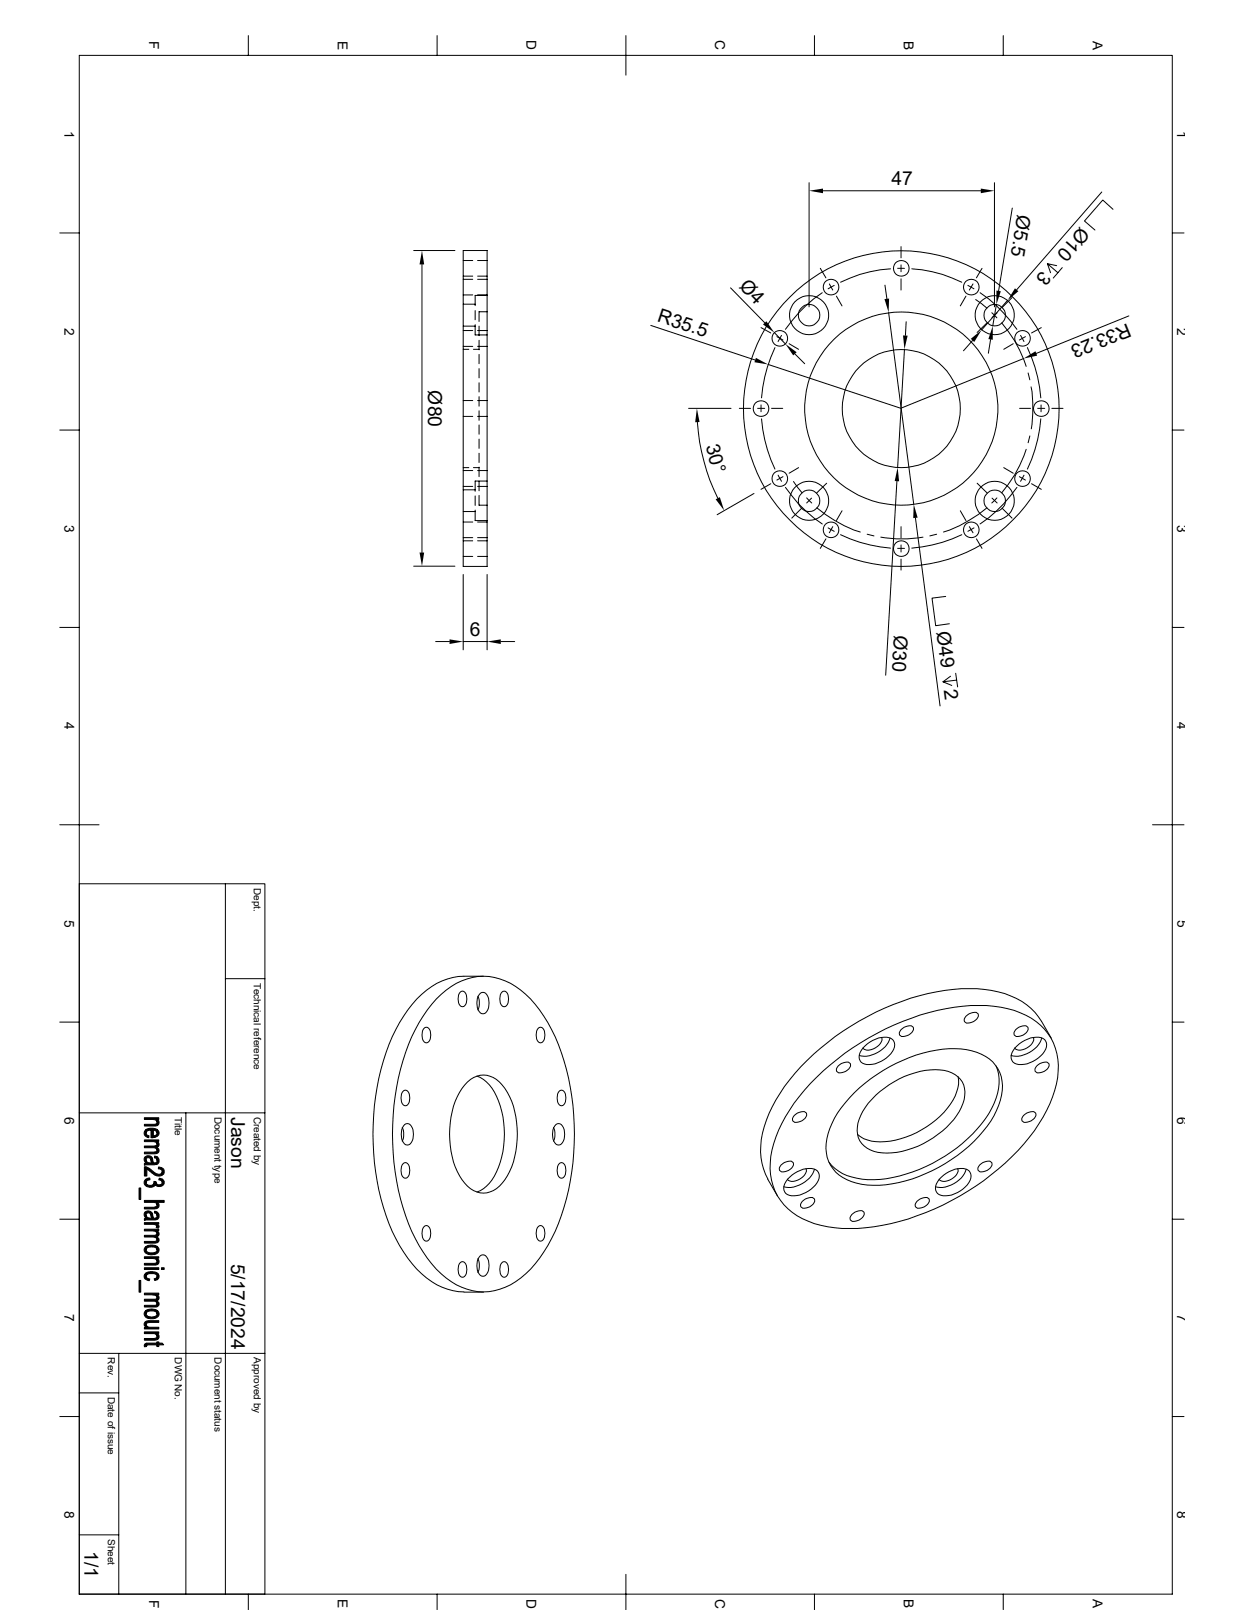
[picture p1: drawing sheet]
<svg xmlns="http://www.w3.org/2000/svg" width="216mm" height="279mm" viewBox="0 0 216 279" stroke-linecap="round" stroke-linejoin="round" font-family="sans-serif">
<g fill="none" stroke="#000" stroke-width=".17">
<path d="M13.8 9.6h189.7v267h-189.7zM43.1 6.2v3.4M75.9 6.2v3.4M108.6 6.2v6.8M141.4 6.2v3.4M174.1 6.2v3.4M140.4 31.7v21.6M142.8 33.1h27.4M172.6 31.7v21.6M175.7 36.1l-2.4 14.4M191.2 33.3l-14.8 17M193.2 36.3l-1.8-1.6-3.2 3.7 1.8 1.5"/>
<path d="M10.4 40.4h3.4M71.8 43.5h7.2M73.2 45.9v50M80.4 43.5h4.1v54.8h-4.1zM80.4 45.2h1.6M80.4 47.9h1.6M80.4 52.8h2.1M80.4 56.6h2.1M80.4 48.5h1.6M80.4 51.2h1.6M80.4 57.4h1.6M82.5 56.3v1.8h2"/>
<path d="M82.5 53.9v1.6M82.9 45.2h1.6M82.9 47.9h1.6M82.9 48.5h1.6M82.9 51.2h1.6M82.9 57.4h1.6M83.1 59.1v1.6M83.1 56.6v1.7M84.5 54.1h-1.4v1.7M84.5 51.3h-2v1.7M112.9 56.5l18.2 6M126.8 50l5.9 6"/>
<path d="M132.1 56.9l1.7 .9M134.4 57.7l1.9 2M134.8 58.4l1.1 .6M135.6 58.2l-.6 1.1M136.9 59.6l1.7 1M142.4 46.6l.9 1.6M142.7 50.8a24.1 24.1 0 0 0-6.4 6.3M143.9 49.3l.6 1M144.8 49.5l-1.1 .6M145.2 51.4l.9 1.7M153.6 49.5l.3 2.4M154.2 54.2l4.4 33.3"/>
<path d="M154.6 46.7a22.7 22.7 0 0 0-8.7 2.3M155.8 46.6h1.2M156.4 42.8v1.9M156.4 46v1.2M156.4 48.4v1.9M157.3 55.8l-.2 2.4M158.2 46.7a22.7 22.7 0 0 1 8.7 2.3M167.6 51.4l-.9 1.7M168 49.5l1 .6M168.8 59.1l-1.6 1.8M168.9 49.3l-.7 1M169.3 52l2 1.5"/>
<path d="M170.1 50.8a24.1 24.1 0 0 1 6.4 6.3M170.4 46.6l-.9 1.6M171.3 56l-1.7 1.7M171.9 58.9l-.4 2.4M172.1 54.3l.9 .9M172.9 52.8l-.6 3.8M173.1 54.3l-.9 .8M173.9 56a21.7 21.7 0 0 1 4.2 7.6M174.9 52.1l-4.6 5.2M175.6 51.6l-1.7 1.8M175.9 59.6l-1.7 1M177.1 58.2l.6 1.1"/>
<path d="M178 58.4l-1.1 .6M180.7 56.9l-1.7 .9M181.8 45.8l.5 1.5M183.4 46.1l-1.6-.3 1.8 1.5M184.4 46.4l-1.6 1.9M195.9 54.8l-16.1 6.5M203.5 40.4h2M10.4 74.6h3.4M80.4 60.1h1.6M80.4 60.6h1M80.4 69.5h1.6M80.4 72.3h1.6"/>
<path d="M82.2 60.6h.9M82.9 60.1h1.6M82.9 69.5h1.6M82.9 72.3h1.6M83.1 78.7v1.6M83.1 76.2v1.6M83.1 73.7v1.7M83.1 71.3v1.6M83.1 68.8v1.7M83.1 66.4v1.6M83.1 64v1.6M83.1 61.5v1.6"/>
<path d="M119.5 70.9h7.4M121 73.3a35.9 35.9 0 0 0 3.6 13.2M128.3 70.9h2M131.5 70.9h1.2M132.1 70.3v1.2M132.2 72.7a24.9 24.9 0 0 0 2.3 8.7M133.3 63.2l23.1 7.7M133.9 70.9h1.9M134.5 60.3a25 25 0 0 0-2.3 8.7M138 61.4l1.7 1.7M157 60.6l-1.2 20.5M177 70.9h1.9"/>
<path d="M177.6 62.2l-21.1 8.6M178.1 78a21.9 21.9 0 0 1-4.2 7.5M178.3 60.3a25 25 0 0 1 2.3 8.7M178.4 64.7l.3 1.2M178.7 75.6l-.3 1.2M178.9 67.1a22.2 22.2 0 0 1 .1 7.3M180.1 70.9h1.2M180.6 72.7a24.9 24.9 0 0 1-2.3 8.7M180.7 70.3v1.2M182.5 70.9h2M203.5 74.6h2M71.8 98.3h7.2"/>
<path d="M80.4 99.7v13.1M80.4 85h2.1M80.4 88.8h2.1M80.4 81.7h1.6M80.4 84.4h1.6M80.4 90.6h1.6M80.4 93.3h1.6M80.4 93.9h1.6M80.4 96.6h1.6M80.4 81.2h1M82.2 81.2h.9M82.5 88.5v1.8h2"/>
<path d="M82.5 86.1v1.6M82.9 81.7h1.6M82.9 84.4h1.6M82.9 90.6h1.6M82.9 93.3h1.6M82.9 93.9h1.6M82.9 96.6h1.6M83.1 86v1.7h1.4M83.1 83.5v1.7M83.1 81.1v1.6M84.5 99.7v13.1M84.5 83.5h-2v1.8"/>
<path d="M130.9 85.6l-6.4 3.7M133.8 83.9l-1.7 1M135 82.5l.6 1M135.9 82.7l-1.1 .6M136.3 84.6a22.8 22.8 0 0 0 6.4 6.3M137.7 83.6l1.5 1.9M138.6 81.2l-1.7 .9M139.1 88.2l-1.7 1.7M140 86.4l.9 .9M140.8 86.4l-.8 .9M141.8 88.1a22.7 22.7 0 0 0 7.5 4.2M143.3 93.5l-.9 1.7"/>
<path d="M143.5 83.9l-1.8 1.7M143.7 91.6l1.1 .6M144.5 91.4l-.6 1.1M145.9 92.8a24.3 24.3 0 0 0 8.7 2.3M146.1 88.6l-.9 1.7M150.5 92.7l1.2 .3M152.9 93.2a21.3 21.3 0 0 0 7.3 0M155.7 83.5l-2 33.7M155.8 95.2h1.2M156.4 91.4v1.9M156.4 94.6v1.2M156.4 97v1.9"/>
<path d="M158.9 89.9l4.3 32.6M162.6 92.7l-1.2 .3M166.7 88.6l.9 1.7M166.9 92.8a24.3 24.3 0 0 1-8.7 2.3M168.2 91.4l.7 1.1M169 91.6l-1 .6M169.5 93.5l.9 1.7M169.6 83.9l1.7 1.7M171.3 88.1a23.9 23.9 0 0 1-7.6 4.2M172.2 86.4l.9 .9M173 86.4l-.9 .9M173.9 88.2l1.7 1.7"/>
<path d="M174.2 81.2l1.7 .9M176.5 84.6a24.5 24.5 0 0 1-6.4 6.3M176.9 82.7l1.1 .6M177.7 82.5l-.6 1M179 83.9l1.7 1M10.4 108.9h3.4M75.6 111.3h2.4M80.4 111.3h4.1M86.9 111.3h2.4M163.7 118.3l1.5 .7M164.1 103.5l-2.3 .3 .6 4.8 2.4-.4M165 117.3l-1.3 1 2.3-.3"/>
<path d="M165.9 116.8l.3 2.4M203.5 108.9h2M10.4 143.1h6.8M13.8 153.4h32.2v123.2M39.1 153.4v123.2M200 143.1h5.5M10.4 177.4h3.4M39.1 169.8h6.9M73.6 178.4a.64 .64 0 0 1 .7-.1 .64 .64 0 0 1 .4 .6 1.51 1.51 0 0 1-.7 2.1 1.51 1.51 0 0 1-.7-2.1zM75.7 173.4a11.2 11.2 0 0 1 9.2-3.9 13 13 0 0 1 8.7 5.8 35.1 35.1 0 0 1 6 18.2 42 42 0 0 1-3.9 21.5 18.8 18.8 0 0 1-7.1 8 9.8 9.8 0 0 1-11.2-1.2 24.3 24.3 0 0 1-7.5-12.2 45 45 0 0 1 1.6-29.7 25.9 25.9 0 0 1 4.2-6.5zM79.9 172.2a.64 .64 0 0 1 .7-.1 .64 .64 0 0 1 .3 .6 1.51 1.51 0 0 1-.6 2 1.51 1.51 0 0 1-.7-2zM82.9 172.9a2.89 2.89 0 0 1 0 2.4"/>
<path d="M83.4 172.4a.83 .83 0 0 1 1.3 .5 2.65 2.65 0 0 1-.6 3 1.04 1.04 0 0 1-1.3-1v-1.2a1.89 1.89 0 0 1 .6-1.3zM83.9 169.4a14.2 14.2 0 0 0-7.1 .8 16.2 16.2 0 0 0-7.5 7.3 40.6 40.6 0 0 0-4.4 22.6 36.5 36.5 0 0 0 5.2 17.2 13.8 13.8 0 0 0 9.4 6.9h1M87.1 172.2a.64 .64 0 0 1 .7-.1 .64 .64 0 0 1 .4 .6 1.51 1.51 0 0 1-.7 2 1.51 1.51 0 0 1-.7-2zM93.4 178.4a.64 .64 0 0 1 .7-.1 .64 .64 0 0 1 .4 .6 1.51 1.51 0 0 1-.7 2.1 1.51 1.51 0 0 1-.7-2.1zM156.4 178.7l.5-.4 .7-.2a.66 .66 0 0 1 .9 .2 .66 .66 0 0 1-.3 .9l-.5 .4-.6 .2a.66 .66 0 0 1-1-.2 .66 .66 0 0 1 .3-.9zM167.6 176.4l.6-.5 .6-.2a.66 .66 0 0 1 1 .2 .66 .66 0 0 1-.3 1l-.5 .4-.7 .2a.66 .66 0 0 1-.9-.2 .66 .66 0 0 1 .2-.9zM176.3 178.7l.5-.4 .7-.2a.66 .66 0 0 1 .9 .2 .66 .66 0 0 1-.3 .9l-.5 .4-.6 .2a.66 .66 0 0 1-1-.2 .66 .66 0 0 1 .3-.9zM203.5 177.4h2M13.8 193.1h32.2M32.3 193.1v83.5M69.8 195.7a2.89 2.89 0 0 1 0 2.3M70 189.4a.64 .64 0 0 1 .7-.1 .64 .64 0 0 1 .3 .6 1.51 1.51 0 0 1-.6 2 1.51 1.51 0 0 1-.7-2z"/>
<path d="M70.2 195.2a.83 .83 0 0 1 1.3 .5 2.65 2.65 0 0 1-.5 3 1.04 1.04 0 0 1-1.3-1v-1.3a1.89 1.89 0 0 1 .5-1.2zM81.1 187.8a3.9 3.9 0 0 1 6.1 .5 14.7 14.7 0 0 1 2.3 11.5 9.6 9.6 0 0 1-3.9 6.8 4.2 4.2 0 0 1-5.4-1.9 15.5 15.5 0 0 1-1.7-11.8 10.5 10.5 0 0 1 2.6-5.1zM82.8 186.7a6.8 6.8 0 0 1 3.7 4.4 16.1 16.1 0 0 1-1.1 13.7 5.8 5.8 0 0 1-2.6 2.1M96.1 195.7a2.89 2.89 0 0 1 0 2.3M96.5 195.2a.83 .83 0 0 1 1.3 .5 2.65 2.65 0 0 1-.6 3 1.04 1.04 0 0 1-1.2-1l-.1-1.3a1.89 1.89 0 0 1 .6-1.2zM97.1 189.4a.64 .64 0 0 1 .7-.1 .64 .64 0 0 1 .3 .6 1.51 1.51 0 0 1-.6 2 1.51 1.51 0 0 1-.7-2zM137.8 193.6l.6-.4 .6-.2a.66 .66 0 0 1 1 .2 .66 .66 0 0 1-.3 .9l-.6 .4-.6 .2a.66 .66 0 0 1-.9-.2 .66 .66 0 0 1 .2-.9zM140.6 188a43.8 43.8 0 0 1 27.9-13.5 17.5 17.5 0 0 1 11.3 2.8 10.2 10.2 0 0 1 3.5 10.8 26.4 26.4 0 0 1-7.7 12.6 43.7 43.7 0 0 1-26.8 12.5 17.5 17.5 0 0 1-11.3-2.8 10.2 10.2 0 0 1-3.5-10.8 25.9 25.9 0 0 1 6.6-11.6zM145.5 185l.5-.4 .6-.2a.66 .66 0 0 1 1 .2 .66 .66 0 0 1-.3 .9l-.5 .4-.7 .2a.66 .66 0 0 1-.9-.2 .66 .66 0 0 1 .3-.9zM148.3 189.6a27 27 0 0 1 16.4-7.6 10.4 10.4 0 0 1 7.6 2.3 6.9 6.9 0 0 1 1 7.6 21 21 0 0 1-8.2 9.3 23.8 23.8 0 0 1-14.6 4.5 8.2 8.2 0 0 1-5.9-2.9 6.9 6.9 0 0 1-.6-7 16.6 16.6 0 0 1 4.3-6.2zM150.1 181.5a4.4 4.4 0 0 1 4.5-1.3 1.46 1.46 0 0 1 .3 2.3 5 5 0 0 1-4.8 2.2 1.42 1.42 0 0 1-.6-2.4zM152 190.1a15.4 15.4 0 0 1 11.1-4.4 4.1 4.1 0 0 1 4.3 4.4 10.5 10.5 0 0 1-4.7 6.8 14.5 14.5 0 0 1-10.3 3.1 4 4 0 0 1-3.3-5.7 11.2 11.2 0 0 1 2.9-4.2z"/>
<path d="M153 180a1.6 1.6 0 0 1-1.1 1.9l-.3 .1a1.38 1.38 0 0 1-1.8-.1M154.5 180.1a4.8 4.8 0 0 1-5.4 3.1M166.3 186.9a7.1 7.1 0 0 1-1.9 5.4 15.7 15.7 0 0 1-12.4 5.8 5.7 5.7 0 0 1-3.2-1.2M172.9 185a8.4 8.4 0 0 1-.8 7.3 25.8 25.8 0 0 1-16 11.8 14.3 14.3 0 0 1-9.9-.4 7.3 7.3 0 0 1-2.3-2M176.5 181.5a4.4 4.4 0 0 1 4.5-1.3 1.46 1.46 0 0 1 .3 2.3 5 5 0 0 1-4.9 2.2 1.42 1.42 0 0 1-.5-2.4zM177.6 193.6l.6-.4 .6-.2a.66 .66 0 0 1 1 .2 .66 .66 0 0 1-.3 .9l-.6 .4-.6 .2a.66 .66 0 0 1-.9-.2 .66 .66 0 0 1 .2-.9zM179.3 180a1.6 1.6 0 0 1-1.1 1.9l-.3 .1a1.38 1.38 0 0 1-1.8-.1M179.9 185l.6-.4 .6-.2a.66 .66 0 0 1 .9 .2 .66 .66 0 0 1-.2 .9l-.6 .4-.6 .2a.66 .66 0 0 1-.9-.2 .66 .66 0 0 1 .2-.9zM180.8 180.1a4.8 4.8 0 0 1-5.3 3.1M182.5 180.2a15.6 15.6 0 0 0-4.3-5.8 17.5 17.5 0 0 0-11.4-2.8 43.7 43.7 0 0 0-28.8 14.7 23.9 23.9 0 0 0-5.9 11.4 10.9 10.9 0 0 0 1.2 6.9M10.4 211.6h3.4M70 201.9a.64 .64 0 0 1 .7-.1 .64 .64 0 0 1 .3 .6 1.51 1.51 0 0 1-.6 2.1 1.51 1.51 0 0 1-.7-2.1z"/>
<path d="M73.6 212.9a.64 .64 0 0 1 .7-.1 .64 .64 0 0 1 .4 .6 1.51 1.51 0 0 1-.7 2 1.51 1.51 0 0 1-.7-2zM79.9 219.1a.64 .64 0 0 1 .7-.1 .64 .64 0 0 1 .3 .6 1.51 1.51 0 0 1-.6 2.1 1.51 1.51 0 0 1-.7-2.1zM82.9 218.4a2.89 2.89 0 0 1 0 2.4M83.4 217.9a.83 .83 0 0 1 1.3 .6 2.65 2.65 0 0 1-.6 2.9 1.04 1.04 0 0 1-1.3-1v-1.2a1.89 1.89 0 0 1 .6-1.3zM87.1 219.1a.64 .64 0 0 1 .7-.1 .64 .64 0 0 1 .4 .6 1.51 1.51 0 0 1-.7 2.1 1.51 1.51 0 0 1-.7-2.1zM93.4 212.9a.64 .64 0 0 1 .7-.1 .64 .64 0 0 1 .4 .6 1.51 1.51 0 0 1-.7 2 1.51 1.51 0 0 1-.7-2zM97.1 201.9a.64 .64 0 0 1 .7-.1 .64 .64 0 0 1 .3 .6 1.51 1.51 0 0 1-.6 2.1 1.51 1.51 0 0 1-.7-2.1zM133.2 204.6l1.7 2.9M135.6 202.2l.5-.4 .6-.3a.66 .66 0 0 1 1 .3 .66 .66 0 0 1-.3 .9l-.5 .4-.7 .2a.66 .66 0 0 1-.9-.2 .66 .66 0 0 1 .3-.9zM137 204.3a4.4 4.4 0 0 1 4.6-1.3 1.46 1.46 0 0 1 .2 2.2 5 5 0 0 1-4.8 2.2 1.42 1.42 0 0 1-.6-2.3zM139.2 208.5l.6-.4 .6-.2a.66 .66 0 0 1 1 .2 .66 .66 0 0 1-.3 .9l-.6 .4-.6 .2a.66 .66 0 0 1-.9-.2 .66 .66 0 0 1 .2-.9zM139.9 202.8a1.6 1.6 0 0 1-1.1 1.8l-.4 .2a1.38 1.38 0 0 1-1.7-.2"/>
<path d="M141.4 202.9a4.8 4.8 0 0 1-5.4 3.1M147.8 210.8l.6-.4 .6-.3a.66 .66 0 0 1 .9 .3 .66 .66 0 0 1-.2 .9l-.6 .4-.6 .2a.66 .66 0 0 1-.9-.2 .66 .66 0 0 1 .2-.9zM159.1 208.5l.6-.4 .6-.2a.66 .66 0 0 1 1 .2 .66 .66 0 0 1-.3 .9l-.6 .4-.6 .2a.66 .66 0 0 1-.9-.2 .66 .66 0 0 1 .2-.9zM163.4 204.3a4.4 4.4 0 0 1 4.5-1.3 1.46 1.46 0 0 1 .2 2.2 5 5 0 0 1-4.8 2.2 1.42 1.42 0 0 1-.6-2.3zM166.2 202.8a1.6 1.6 0 0 1-1.1 1.8l-.3 .2a1.38 1.38 0 0 1-1.8-.2M167.7 202.9a4.8 4.8 0 0 1-5.4 3.1M170 202.2l.6-.4 .6-.3a.66 .66 0 0 1 .9 .3 .66 .66 0 0 1-.2 .9l-.6 .4-.6 .2a.66 .66 0 0 1-.9-.2 .66 .66 0 0 1 .2-.9zM203.5 211.6h2M13.8 234.9h32.2M20.6 234.9v41.7M80.5 224.2h3.4M10.4 245.8h3.4"/>
<path d="M13.8 241.7h6.8M203.5 245.8h2M13.8 266.4h6.8M43.1 276.6v2.8M75.9 276.6v2.8M108.6 273.2v6.2M141.4 276.6v2.8M174.1 276.6v2.8"/>
<circle cx="135.3" cy="58.7" r="1.36"/>
<circle cx="140.4" cy="54.7" r="3.4"/>
<circle cx="140.4" cy="54.7" r="1.86"/>
<circle cx="144.2" cy="49.8" r="1.36"/>
<circle cx="156.4" cy="46.6" r="1.36"/>
<circle cx="168.6" cy="49.8" r="1.36"/>
<circle cx="172.6" cy="54.7" r="3.4"/>
<circle cx="172.7" cy="54.7" r="1.86"/>
<circle cx="177.5" cy="58.7" r="1.36"/>
<circle cx="132.1" cy="70.9" r="1.36"/>
<circle cx="156.4" cy="70.9" r="27.4"/>
<circle cx="156.4" cy="70.9" r="10.2"/>
<circle cx="156.4" cy="70.9" r="16.8"/>
<circle cx="180.7" cy="70.9" r="1.36"/>
<circle cx="135.3" cy="83.1" r="1.36"/>
<circle cx="140.4" cy="86.9" r="3.4"/>
<circle cx="140.4" cy="86.9" r="1.86"/>
<circle cx="144.2" cy="91.9" r="1.36"/>
<circle cx="156.4" cy="95.2" r="1.36"/>
<circle cx="168.6" cy="91.9" r="1.36"/>
<circle cx="172.6" cy="86.9" r="3.4"/>
<circle cx="172.7" cy="86.9" r="1.86"/>
<circle cx="177.5" cy="83.1" r="1.36"/>
</g>
<g fill="#000" stroke="#000" stroke-width=".17">
<path d="M25.2 196.1l.2-.1v.7l.1 .3 .4 .1-.1 .3a.78 .78 0 0 1-.7-.4 .78 .78 0 0 1 .1-.9z" fill-rule="evenodd"/>
<path d="M25.4 196a2.38 2.38 0 0 1 1.9 0v.6l-.2-.3-.6-.2v1.3h-.3v-1.3l-.6 .2-.2 .3z" fill-rule="evenodd"/>
<path d="M25.1 198.9h1.7l.4-.1 .1 .8-.2-.3-.3-.1h-1.7z" fill-rule="evenodd"/>
<path d="M27.2 194.3l.1 .4z" fill-rule="evenodd"/>
<path d="M27.2 198.1l.1 .4z" fill-rule="evenodd"/>
<path d="M25.1 194h2.5v.3h-.4v.3l-.6-.3h-1.5z" fill-rule="evenodd"/>
<path d="M25.1 197.8h2.5v.3h-.4v.3l-.5-.3h-1.6z" fill-rule="evenodd"/>
<path d="M25.1 195.1h1.7a.38 .38 0 0 0 .5-.4v-.4a.61 .61 0 0 1 .2 .8 .61 .61 0 0 1-.7 .3h-1.7z" fill-rule="evenodd"/>
<path d="M26.5 196.1v1h.3l.3-.1 .2-.3v-.7a.78 .78 0 0 1 .2 1 .78 .78 0 0 1-.9 .4h-.1z" fill-rule="evenodd"/>
<path d="M27.3 198.1a.53 .53 0 0 1 .3 .6 .53 .53 0 0 1-.4 .4z" fill-rule="evenodd"/>
<path d="M25.1 199.9h1.9l.2-.2 .1-.5a.56 .56 0 0 1 .3 .7 .56 .56 0 0 1-.7 .3h-1.8z" fill-rule="evenodd"/>
<path d="M24.1 206.2h.3v2h-.3z" fill-rule="evenodd"/>
<path d="M25.4 201.3v.5z" fill-rule="evenodd"/>
<path d="M25.4 210.8v.6z" fill-rule="evenodd"/>
<path d="M25.4 204.6l.6-.2v.3l-.4 .2-.2 .3z" fill-rule="evenodd"/>
<path d="M25.2 200.7a.89 .89 0 0 1 1.1 .1v1v-.1a.73 .73 0 0 0-.6-.8l-.3 .2-.1 .7a.71 .71 0 0 1-.1-1.1z" fill-rule="evenodd"/>
<path d="M25.2 210.3a.83 .83 0 0 1 1.1 .1v1v-.1a.73 .73 0 0 0-.6-.8l-.3 .2-.1 .7a.73 .73 0 0 1-.1-1.1z" fill-rule="evenodd"/>
<path d="M25.2 204.8l.2-.2v.6a.73 .73 0 0 0 .7 .5 .73 .73 0 0 0 .7-.5v.6a1.02 1.02 0 0 1-1.2 .2 1.02 1.02 0 0 1-.5-1.1z" fill-rule="evenodd"/>
<path d="M26.7 205l.4 .1-.1 .6-.1-.1-.1 .2z" fill-rule="evenodd"/>
<path d="M26.8 200.6l.5 .1v.7l-.1-.3-.4-.2z" fill-rule="evenodd"/>
<path d="M26.8 210.2l.5 .2v.5l-.1-.2-.4-.2z" fill-rule="evenodd"/>
<path d="M25.1 214.4h1.8l.3-.2 .1 .9-.2-.3-.2-.1h-1.8z" fill-rule="evenodd"/>
<path d="M25.4 216.3a2.15 2.15 0 0 1 1.9 0v.6a1.07 1.07 0 0 0-1.5-.4l-.3 .1-.1 .3z" fill-rule="evenodd"/>
<path d="M27.2 213.6l.1 .5z" fill-rule="evenodd"/>
<path d="M27.2 218.4l.1 .5z" fill-rule="evenodd"/>
<path d="M25.1 212.2h2.5v.2h-.4v.4l-.1-.2-.4-.1h-1.6z" fill-rule="evenodd"/>
<path d="M25.1 213.3h2.5v.3h-.4v.3l-.6-.3h-1.5z" fill-rule="evenodd"/>
<path d="M25.1 218.1h2.5v.3h-.4v.3l-.6-.3h-1.5z" fill-rule="evenodd"/>
<path d="M25.4 201.5l.3 .3h.6v-1l.2 .6a.38 .38 0 0 0 .4 .4 .38 .38 0 0 0 .4-.4v-.7a.76 .76 0 0 1 .3 1 .76 .76 0 0 1-.9 .4l-1.6 .1v-.3l.3-.1z" fill-rule="evenodd"/>
<path d="M25.1 209.5l2-.1 .2-.2v-.5a.63 .63 0 0 1 .2 .8 .63 .63 0 0 1-.7 .3h-1.7z" fill-rule="evenodd"/>
<path d="M25.4 211l.3 .3 .6 .1v-1l.2 .5a.39 .39 0 0 0 .4 .5 .39 .39 0 0 0 .4-.5v-.5a.74 .74 0 0 1 .3 .9 .74 .74 0 0 1-.9 .4l-1.6 .1v-.3l.3-.1z" fill-rule="evenodd"/>
<path d="M27.2 212.4l.4 .4-.1 .3-.4-.1z" fill-rule="evenodd"/>
<path d="M27.3 213.6a.53 .53 0 0 1 .3 .6 .53 .53 0 0 1-.4 .4z" fill-rule="evenodd"/>
<path d="M25.1 215.4h2l.2-.3v-.4a.56 .56 0 0 1 .3 .7 .56 .56 0 0 1-.7 .3h-1.8z" fill-rule="evenodd"/>
<path d="M25.3 216.4l.1-.1v.6a1.07 1.07 0 0 0 1.4 .5l.3-.1 .2-.3v-.7a.82 .82 0 0 1 .2 1 .82 .82 0 0 1-1 .4 1.09 1.09 0 0 1-1.5-.9z" fill-rule="evenodd"/>
<path d="M25.1 219.2h1.6a.41 .41 0 0 0 .6-.3v-.5a.63 .63 0 0 1 .2 .8 .63 .63 0 0 1-.7 .3h-1.7z" fill-rule="evenodd"/>
<path d="M25.1 202.5l.7 .2 .7 .5a1.21 1.21 0 0 0 1.6 .3l.1-.2v.6a1.94 1.94 0 0 1-2.2-.7l-.5-.3v1.2h-.4z" fill-rule="evenodd"/>
<path d="M27.6 204.5l.6 .1v.6l-.2-.3-.4-.1z" fill-rule="evenodd"/>
<path d="M27.5 202.5a.78 .78 0 0 1 .9 .5 .78 .78 0 0 1-.2 .9v-.7l-.4-.3-.3-.1z" fill-rule="evenodd"/>
<path d="M27.1 205.1a.56 .56 0 0 0 .5 .5 .56 .56 0 0 0 .6-.4v-.6a.72 .72 0 0 1 .2 1 .72 .72 0 0 1-.9 .3l-.5-.2z" fill-rule="evenodd"/>
<path d="M25.1 208.3h3.4v.4h-1.2v.4l-.2-.4h-.3h-1.7z" fill-rule="evenodd"/>
<path d="M24.1 222.2h.3v2h-.3z" fill-rule="evenodd"/>
<path d="M25.1 233.3l.3-.2v.6h-.3z" fill-rule="evenodd"/>
<path d="M25.4 229.9v.5z" fill-rule="evenodd"/>
<path d="M25.4 220.9v.8l.6 .3-.1 .3a.74 .74 0 0 1-.8-.4 .74 .74 0 0 1 .1-.8z" fill-rule="evenodd"/>
<path d="M26.8 221.9l.3-.1 .2-.3-.1 .6-.4 .1z" fill-rule="evenodd"/>
<path d="M25.1 225.5l2.1-.1 .1 .8-.4-.4h-1.8z" fill-rule="evenodd"/>
<path d="M25.4 227.4l.8-.2 .9 .1 .2 .1v.6a1.16 1.16 0 0 0-1.7-.4l-.2 .4z" fill-rule="evenodd"/>
<path d="M27.2 224.7l.1 .5z" fill-rule="evenodd"/>
<path d="M27.2 231.4l.1 .5z" fill-rule="evenodd"/>
<path d="M25.1 220h2.5v.3h-2.5z" fill-rule="evenodd"/>
<path d="M25.1 224.4h2.5v.3h-.4v.3l-.4-.3h-1.7z" fill-rule="evenodd"/>
<path d="M25.2 229.4l.5-.2h1.9v.3h-1.6l-.5 .1-.1 .7-.4-.3v-.3z" fill-rule="evenodd"/>
<path d="M25.1 230.4h.3l.1-.3 .4 .2h1.7v.3h-2.5z" fill-rule="evenodd"/>
<path d="M25.1 231.1h2.5v.3h-.4v.3l-.4-.3h-1.7z" fill-rule="evenodd"/>
<path d="M25.4 220.9a1.88 1.88 0 0 1 2.1 .3l.1 .5-.3 .4v-.7a1.1 1.1 0 0 0-1.5-.3h-.2l-.2 .4z" fill-rule="evenodd"/>
<path d="M27.3 224.7a.5 .5 0 0 1 .3 .6 .5 .5 0 0 1-.4 .4z" fill-rule="evenodd"/>
<path d="M25.1 226.5h1.9l.3-.3v-.4a.59 .59 0 0 1 .2 .8 .59 .59 0 0 1-.7 .2h-1.7z" fill-rule="evenodd"/>
<path d="M25.3 227.5l.1-.1v.6a1.13 1.13 0 0 0 1.6 .4l.3-.3v-.7a.81 .81 0 0 1 .2 1 .81 .81 0 0 1-.9 .5 1.22 1.22 0 0 1-1.6-.9z" fill-rule="evenodd"/>
<path d="M25.1 232.3l1.9-.1 .2-.1 .1-.7a.63 .63 0 0 1 .2 .8 .63 .63 0 0 1-.7 .4h-1.7z" fill-rule="evenodd"/>
<path d="M25.4 233.1h1.8v-.2h.4v.2h.6l.2 .3h-.8v.3h-.4v-.3h-1.5l-.3 .2z" fill-rule="evenodd"/>
<path d="M28 220h.5v.3h-.5z" fill-rule="evenodd"/>
</g>
<g fill="#000">
<path d="M140.4 33.1l2.4-.4v.8zM170.2 32.7l2.4 .4-2.4 .4zM73.2 43.5l.4 2.4h-.8zM132.4 56.3l.6-.5 1.4 1.9zM153.5 51.9l.8-.1-.1 2.4zM156.7 58.2l.8 .1-.5 2.3zM168.5 58.8l1.8-1.5-1.2 2.1zM172.3 56.6v2.4l-.8-.2zM172.9 50.4l.8 .1-.8 2.3zM176.1 50l.6 .5-1.8 1.6zM120.9 70.9l.5 2.3-.8 .1zM131.2 62.1l2.1 1.1-2.4-.3z"/>
<path d="M136.3 59.7l2 1.4-.6 .6zM177.6 62.2l2.1-1.2 .3 .7zM72.8 95.9h.8l-.4 2.4zM124.2 86.7l.7-.4 .8 2.3zM155.8 81.1l.2 2.4h-.7zM158.6 87.5l.7 2.3-.8 .1zM78 111l2.4 .3-2.4 .5zM84.5 111.3l2.4-.3v.8z"/>
</g>
<g font-size="3.3">
<text x="154.7" y="32.2">47</text>
<text x="176.6" y="37.1" transform="rotate(99 176.6 37.1)">Ø5.5</text>
<text x="187.5" y="39.3" transform="rotate(131 187.5 39.3)">Ø10</text>
<text x="180.8" y="46.9" transform="rotate(131 180.8 46.9)">3</text>
<text x="128.1" y="49.8" transform="rotate(46 128.1 49.8)">Ø4</text>
<text x="113.9" y="55.8" transform="rotate(18 113.9 55.8)">R35.5</text>
<text x="195.7" y="56" transform="rotate(158 195.7 56)">R33.23</text>
<text x="74.3" y="67.7" transform="rotate(90 74.3 67.7)">Ø80</text>
<text x="122.5" y="77.4" transform="rotate(75 122.5 77.4)">30°</text>
<text x="81.5" y="110.4">6</text>
<text x="155.2" y="110.2" transform="rotate(93 155.2 110.2)">Ø30</text>
<text x="162.6" y="109.7" transform="rotate(83 162.6 109.7)">Ø49</text>
<text x="163.8" y="119.8" transform="rotate(83 163.8 119.8)">2</text>
<text x="40.1" y="193.8" transform="rotate(90 40.1 193.8)">Jason</text>
<text x="40.1" y="219.3" transform="rotate(90 40.1 219.3)">5/17/2024</text>
<text x="14.7" y="269.2" transform="rotate(90 14.7 269.2)">1/1</text>
</g>
<g font-size="2.4">
<text x="25.9" y="7.2" transform="rotate(90 25.9 7.2)">F</text>
<text x="58.6" y="7.1" transform="rotate(90 58.6 7.1)">E</text>
<text x="91.4" y="7" transform="rotate(90 91.4 7)">D</text>
<text x="124.1" y="7" transform="rotate(90 124.1 7)">C</text>
<text x="156.9" y="7.1" transform="rotate(90 156.9 7.1)">B</text>
<text x="189.7" y="7.1" transform="rotate(90 189.7 7.1)">A</text>
<text x="11.2" y="22.6" transform="rotate(90 11.2 22.6)">1</text>
<text x="204.3" y="22.6" transform="rotate(90 204.3 22.6)">1</text>
<text x="11.2" y="56.9" transform="rotate(90 11.2 56.9)">2</text>
<text x="204.3" y="56.9" transform="rotate(90 204.3 56.9)">2</text>
<text x="11.2" y="91.1" transform="rotate(90 11.2 91.1)">3</text>
<text x="204.3" y="91.1" transform="rotate(90 204.3 91.1)">3</text>
<text x="11.2" y="125.3" transform="rotate(90 11.2 125.3)">4</text>
<text x="204.3" y="125.4" transform="rotate(90 204.3 125.4)">4</text>
<text x="11.2" y="159.6" transform="rotate(90 11.2 159.6)">5</text>
<text x="204.3" y="159.6" transform="rotate(90 204.3 159.6)">5</text>
<text x="11.2" y="193.8" transform="rotate(90 11.2 193.8)">6</text>
<text x="204.3" y="193.8" transform="rotate(90 204.3 193.8)">6</text>
<text x="11.2" y="228" transform="rotate(90 11.2 228)">7</text>
<text x="204.3" y="228.1" transform="rotate(90 204.3 228.1)">7</text>
<text x="11.2" y="262.3" transform="rotate(90 11.2 262.3)">8</text>
<text x="204.3" y="262.3" transform="rotate(90 204.3 262.3)">8</text>
<text x="25.9" y="277.6" transform="rotate(90 25.9 277.6)">F</text>
<text x="58.6" y="277.5" transform="rotate(90 58.6 277.5)">E</text>
<text x="91.4" y="277.5" transform="rotate(90 91.4 277.5)">D</text>
<text x="124.1" y="277.5" transform="rotate(90 124.1 277.5)">C</text>
<text x="156.9" y="277.5" transform="rotate(90 156.9 277.5)">B</text>
<text x="189.7" y="277.5" transform="rotate(90 189.7 277.5)">A</text>
</g>
<g font-size="1.7">
<text x="44" y="154.1" transform="rotate(90 44 154.1)">Dept.</text>
<text x="44" y="170.5" transform="rotate(90 44 170.5)">Technical reference</text>
<text x="30.4" y="193.8" transform="rotate(90 30.4 193.8)">Title</text>
<text x="37.2" y="193.8" transform="rotate(90 37.2 193.8)">Document type</text>
<text x="44" y="193.8" transform="rotate(90 44 193.8)">Created by</text>
<text x="18.7" y="235.5" transform="rotate(90 18.7 235.5)">Rev.</text>
<text x="30.4" y="235.5" transform="rotate(90 30.4 235.5)">DWG No.</text>
<text x="37.2" y="235.5" transform="rotate(90 37.2 235.5)">Document status</text>
<text x="44" y="235.5" transform="rotate(90 44 235.5)">Approved by</text>
<text x="18.7" y="242.4" transform="rotate(90 18.7 242.4)">Date of issue</text>
<text x="18.7" y="267" transform="rotate(90 18.7 267)">Sheet</text>
</g>
</svg>
